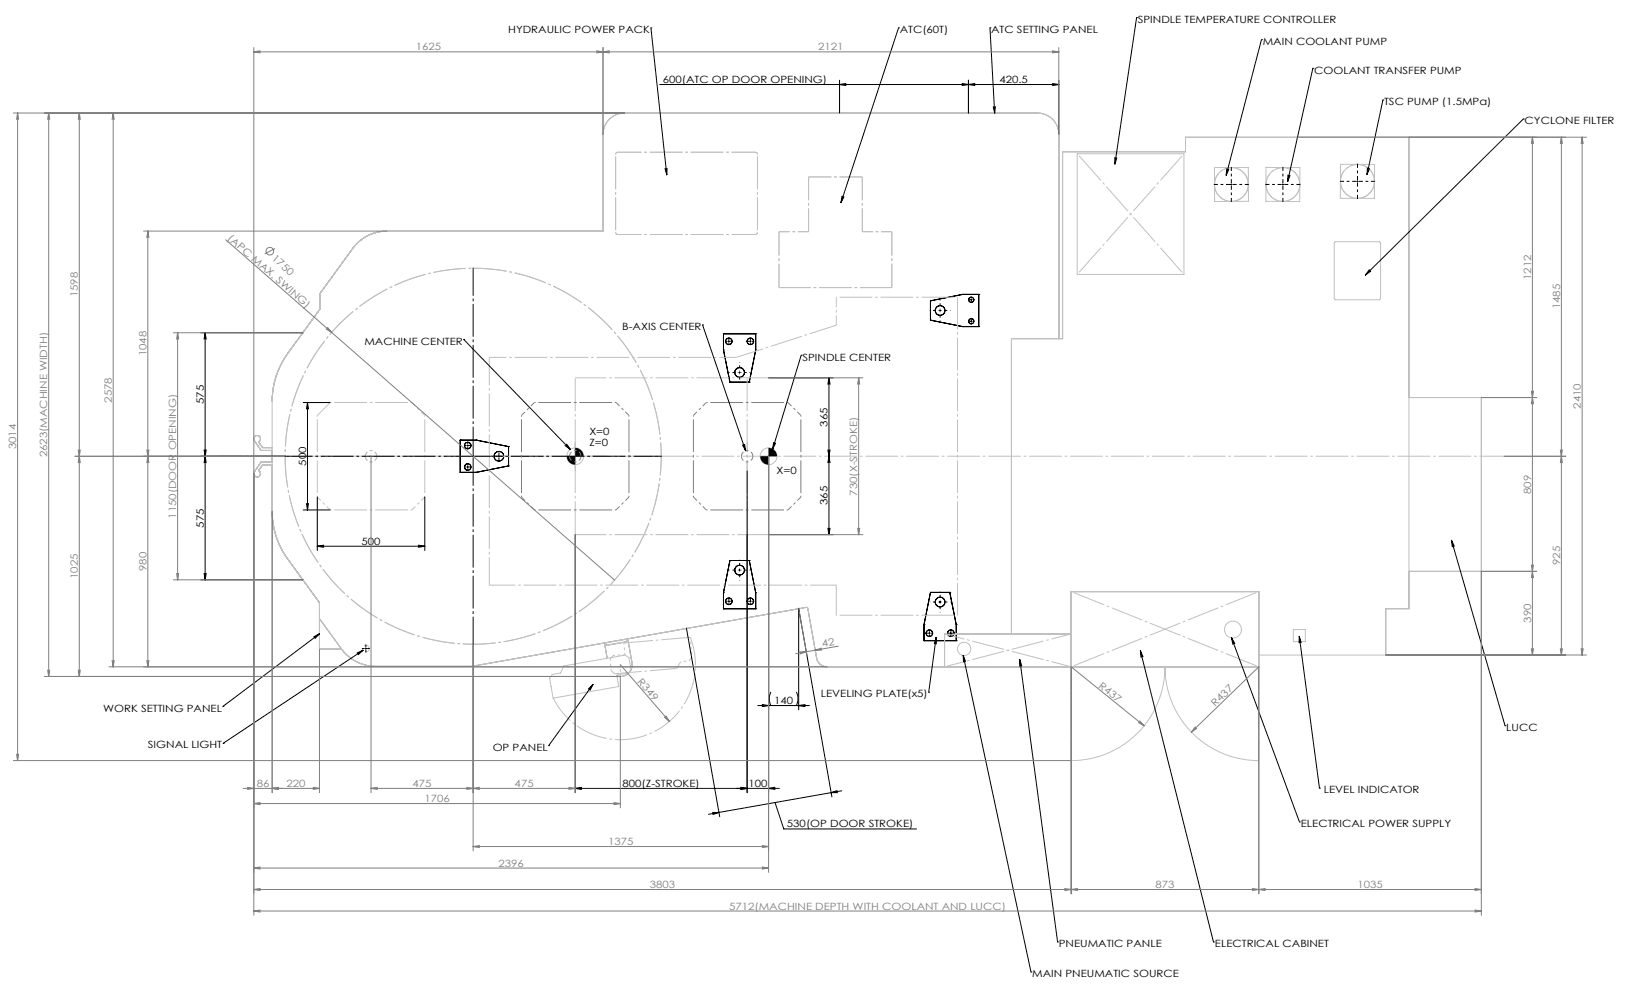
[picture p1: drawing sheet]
<svg xmlns="http://www.w3.org/2000/svg" width="756mm" height="458mm" viewBox="0 0 756 458" stroke-linecap="round" stroke-linejoin="round" font-family="sans-serif">
<g fill="none" stroke="#000" stroke-width=".47">
<path d="M303 13l7 68M303 13h.1M418 13l-27 81M418 13h.1M461 13l2 40M461 13h.1M529 8l-10 68M529 8h.1M587 18l-16 64M587 18h.1M307 39h186M391 37v16"/>
<path d="M394 39h-3l3 1M448 39l6 1M451 37v16M454 39l-6 1M490 39h3M493 37v25M493 39l-3 1M611 32l-12 52M611 32h.1M462 50l1 3M463 50v3M643 47l-7 34"/>
<path d="M643 47h.1M709 55l-74 73M709 55h.1M309 78l1 3M310 78v3M519 73v3M520 73l-1 3M571 79v3M572 79l-1 3M636 78v3M637 78l-1 3M392 91l-1 3"/>
<path d="M393 92l-2 2M573 86h.1M597 86h.1M599 81v3M600 82l-1 2M631 84h1M632 84v1M448 137l-15 3M448 137h7M448 137h.1M452 140h.1M452 139v1"/>
<path d="M455 137h.1M455 137v15M637 126l-2 2M638 126l-3 2M93 155h48M95 155v115M95 155l1 3M95 155v3M216 158l49 51M216 158h.1M327 151l20 59M327 151h.1"/>
<path d="M337 155h.1M337 155v8M337 155h15M339 159h.1M349 159h.1M352 155h.1M352 155v8M433 140h.1M433 149h.1M433 140v9M433 149l15 3M437 145h1"/>
<path d="M437 144v1M448 152h7M448 152h.1M452 150h.1M452 149v1M455 152h.1M337 163h.1M337 163l3 15M340 178h.1M340 178h9M344 173h.1M344 173v1"/>
<path d="M349 178h.1M352 163h.1M352 163l-3 15M358 176h30M373 165l-13 44M373 165h.1M386 176v73M386 176v3M386 176l-1 3M141 187h13M143 187v50M143 187l1 3"/>
<path d="M143 187v3M93 212h39M95 209l1 6M96 209l-1 6M214 205h8M214 205v15M214 220h8M214 205h.1M214 220h.1M217 217h1M217 207h1M218 207v1"/>
<path d="M218 217v1M220 212h.1M220 212v1M222 205l15 3M222 220h.1M222 205h.1M232 212h.1M232 212v1M237 217l-15 3M237 208v9M237 217h.1M237 208h.1"/>
<path d="M263 207l2 2M264 207l1 2M346 207l1 3M348 219v150M358 212v157M360 206v3M361 206l-1 3M385 209l1 3M386 212v3M386 212l-1 3M386 209v3M141 237h13"/>
<path d="M143 234v3M144 234l-1 3M148 231v25M198 231v25M148 254h50M148 254l3 1M151 254h-3M195 254h3M198 254l-3 1M268 249v120M358 249h30M385 246l1 3"/>
<path d="M386 246v3M675 252l25 86M675 252l2 2M675 252l1 3M93 270h48M95 267v3M96 267l-1 3M337 276h.1M337 276v7M339 280h.1M340 261h.1M340 261l-3 15"/>
<path d="M340 261h9M344 265h.1M344 265v1M349 261h.1M349 261l3 15M349 280h.1M352 276h.1M352 276v7M433 276h.1M433 276l-3 15M433 276h9M437 280v1"/>
<path d="M442 276h.1M442 276l3 15M149 295l-45 34M149 295l-2 2M149 295l-3 1M319 293l16 87M337 283h.1M337 283h15M352 283h.1M430 291h.1M430 298h.1M430 291v7"/>
<path d="M430 298h15M432 295h1M432 294v1M436 297l-4 25M436 297v3M436 297l-1 3M437 280h1M442 295h1M442 294v1M445 298h.1M445 291h.1M445 291v7"/>
<path d="M573 297l32 86M573 297l2 3M573 297l1 3M605 296l9 71M605 296v3M605 296l-1 3M169 303l-65 43M169 303l-2 2M169 303l-3 1M170 302h1M170 302h.1M276 319l-21 28"/>
<path d="M276 319l-1 2M276 319l-2 2M448 305l32 147M448 305l1 3M448 305v3M475 307l17 131M475 307v3M475 307l-1 3M531 303l34 135M531 303l1 3M531 303v3M104 329h.1"/>
<path d="M353 328h24M355 328h3l-3 1M359 322a7 7 0 0 0 0 6M371 322a7 7 0 0 1 0 6M372 330v-47l15 88M375 328h-3l3 1M432 322h.1M700 338h.1M104 346h.1M255 347h.1M268 367h95M268 367h3"/>
<path d="M271 366l-3 1M335 378l-5 1M335 378l-3 1M335 378h-3M345 366l3 1h-3M361 374l4 12h61M361 366l-3 1h3M387 369l-52 9M387 369h3M390 368l-3 1M392 368l-5 1M614 367h.1"/>
<path d="M605 383h.1M492 438h.1M565 438h.1M480 452h.1"/>
<circle cx="452" cy="140" r="1.2"/>
<circle cx="339" cy="159" r="1.5"/>
<circle cx="349" cy="159" r="1.5"/>
<circle cx="437" cy="145" r="2.2"/>
<circle cx="452" cy="150" r="1.2"/>
<circle cx="344" cy="173" r="2.3"/>
<circle cx="218" cy="217" r="1.5"/>
<circle cx="218" cy="207" r="1.5"/>
<circle cx="232" cy="212" r="2.2"/>
<circle cx="339" cy="280" r="1.5"/>
<circle cx="344" cy="265" r="2.3"/>
<circle cx="349" cy="280" r="1.5"/>
<circle cx="432" cy="295" r="1.5"/>
<circle cx="437" cy="280" r="2.3"/>
<circle cx="442" cy="295" r="1.5"/>
</g>
<path d="M581 84a8 8 0 0 0-14-4 8 8 0 0 0 4 13 8 8 0 0 0 10-9M605 84a8 8 0 0 0-14-4 8 8 0 0 0 4 13 8 8 0 0 0 10-9M257 325a35 35 0 0 0 46 16 35 35 0 0 0 18-44" fill="none" stroke="#c0c0c0" stroke-width=".47" stroke-dasharray="15.2 1.3 1.3 1.3" stroke-dashoffset="1.9" stroke-linecap="butt"/>
<path d="M639 82a8 8 0 0 0-13-3 8 8 0 0 0 4 13 8 8 0 0 0 9-10" fill="none" stroke="#c0c0c0" stroke-width=".47" stroke-dasharray="15.2 1.3 1.3 1.3" stroke-dashoffset="1.8" stroke-linecap="butt"/>
<path d="M172 301a1.6 1.6 0 0 0-3 0 1.6 1.6 0 0 0 1 2 1.6 1.6 0 0 0 2-1v-1" fill="none" stroke="#c0c0c0" stroke-width=".47" stroke-dasharray="15.2 1.3 1.3 1.3" stroke-dashoffset="12.3" stroke-linecap="butt"/>
<path d="M304 187a87 87 0 0 0-147-35 87 87 0 0 0 41 145 87 87 0 0 0 107-106l-1-4" fill="none" stroke="#c0c0c0" stroke-width=".47" stroke-dasharray="15.2 1.3 1.3 1.3" stroke-dashoffset="-.6" stroke-linecap="butt"/>
<path d="M287 71l-1 1M352 72l-1-1M286 108l1 1M351 109l1-1M284 312l2 2M285 305l-1 2M315 311l2-3M321 308l1-2" fill="none" stroke="#c0c0c0" stroke-width=".47" stroke-dasharray="15.2 1.3 1.3 1.3" stroke-linecap="butt"/>
<path d="M170 212a2.7 2.7 0 0 0 3 3 2.7 2.7 0 0 0 2-3M175 212a2.7 2.7 0 0 0-2-2 2.7 2.7 0 0 0-3 2" fill="none" stroke="#c0c0c0" stroke-width=".47" stroke-dasharray="15.2 1.3 1.3 1.3" stroke-dashoffset="13" stroke-linecap="butt"/>
<g fill="none" stroke="#c0c0c0" stroke-width=".47">
<path d="M390 52l1 1M391 52v1M391 52l-1 1M450 52l1 1M451 52v1M451 52l-1 1M493 62v96M493 63a10 10 0 0 0-10-10h-192a10 10 0 0 0-10 10v45h-101a20 20 0 0 0-16 8l-15 21v7l-15 21a38 38 0 0 0-7 22v51a38 38 0 0 0 7 22l15 21v21h10M501 72h50v56h-50zM565 78h16v16h-16zM589 78h16v16h-16zM624 76l16 1v15h-16z"/>
<path d="M621 113h21v26v1h-21v-1v-26zM140 155h1M141 155h.1M141 154v1M154 187l-6 6M656 185h33M689 185v81h-33M120 219h.1M120 206h.1M120 206h1a1.6 1.6 0 0 0 0-3 1.6 1.6 0 0 0-2 0 1.6 1.6 0 0 0-1 2l3 5h6M120 206l2 2h5M127 216h-5l-2 3"/>
<path d="M127 215h-6l-3 5a1.8 1.8 0 0 0 3 2 1.6 1.6 0 0 0-1-3M264 212h8M268 207v9M274 212h8M354 212h8M358 208v8M140 270h1M141 270h.1M141 269v1M389 272v14M149 288l10 14a20 20 0 0 0 16 8h45l155-27h1l4 23a5 5 0 0 0 5 4h201v-35h-88v35M319 293h1"/>
<path d="M319 292l1 1M319 292v1M320 292l-1 1M371 283h1M371 283l1 1M372 283v1M372 283l-1 1M471 295v-137h23v-87h58v-7h104v219h-11v22h-59M498 295h-58v15M602 293h5v6h-5zM257 314l4-1 1-3 29-5 2 1 1 6-2 1-5 1 1 6-31 5-1-9zM283 306l-2-6h1l10-1v-1l2 10a6 6 0 0 1-7 7"/>
<path d="M498 354a44 44 0 0 0 44-44 44 44 0 0 0 44 44"/>
<circle cx="573" cy="86" r="8"/>
<circle cx="597" cy="86" r="8"/>
<circle cx="632" cy="84" r="8"/>
<circle cx="268" cy="212" r="4"/>
<circle cx="358" cy="212" r="4"/>
<circle cx="574" cy="293" r="4"/>
<circle cx="449" cy="302" r="3"/>
</g>
<path d="M268 176v73M348 176v73" fill="none" stroke="#c0c0c0" stroke-width=".47" stroke-dasharray="15.2 1.3 1.3 1.3" stroke-dashoffset="-.3" stroke-linecap="butt"/>
<path d="M268 176h90M268 249h90" fill="none" stroke="#c0c0c0" stroke-width=".47" stroke-dasharray="15.2 1.3 1.3 1.3" stroke-dashoffset=".7" stroke-linecap="butt"/>
<path d="M376 108h-14M415 108h-14M268 206v13M348 206v13" fill="none" stroke="#c0c0c0" stroke-width=".47" stroke-dasharray="15.2 1.3 1.3 1.3" stroke-dashoffset="10.3" stroke-linecap="butt"/>
<path d="M274 212h8M354 212h8" fill="none" stroke="#c0c0c0" stroke-width=".47" stroke-dasharray="15.2 1.3 1.3 1.3" stroke-dashoffset="13.2" stroke-linecap="butt"/>
<path d="M389 272h-161" fill="none" stroke="#c0c0c0" stroke-width=".47" stroke-dasharray="15.2 1.3 1.3 1.3" stroke-dashoffset="3.1" stroke-linecap="butt"/>
<path d="M148 193v38M192 187h-38M154 237h38M198 231v-38" fill="none" stroke="#c0c0c0" stroke-width=".47" stroke-dasharray="15.2 1.3 1.3 1.3" stroke-dashoffset="-1.9" stroke-linecap="butt"/>
<path d="M198 193l-6-6M148 231l6 6M192 237l6-6" fill="none" stroke="#c0c0c0" stroke-width=".47" stroke-dasharray="15.2 1.3 1.3 1.3" stroke-dashoffset="12.9" stroke-linecap="butt"/>
<path d="M352 72v36M286 108v-36" fill="none" stroke="#c0c0c0" stroke-width=".47" stroke-dasharray="15.2 1.3 1.3 1.3" stroke-dashoffset="-1" stroke-linecap="butt"/>
<path d="M287 71h64M351 109h-64" fill="none" stroke="#c0c0c0" stroke-width=".47" stroke-dasharray="15.2 1.3 1.3 1.3" stroke-dashoffset="4.2" stroke-linecap="butt"/>
<path d="M401 82h-25" fill="none" stroke="#c0c0c0" stroke-width=".47" stroke-dasharray="15.2 1.3 1.3 1.3" stroke-dashoffset="4.6" stroke-linecap="butt"/>
<path d="M376 82v26M401 108v-26" fill="none" stroke="#c0c0c0" stroke-width=".47" stroke-dasharray="15.2 1.3 1.3 1.3" stroke-dashoffset="4.4" stroke-linecap="butt"/>
<path d="M362 108v26M415 134v-26" fill="none" stroke="#c0c0c0" stroke-width=".47" stroke-dasharray="15.2 1.3 1.3 1.3" stroke-dashoffset="4.1" stroke-linecap="butt"/>
<path d="M362 134h53" fill="none" stroke="#c0c0c0" stroke-width=".47" stroke-dasharray="15.2 1.3 1.3 1.3" stroke-dashoffset=".4" stroke-linecap="butt"/>
<path d="M498 310v44M586 310v44" fill="none" stroke="#c0c0c0" stroke-width=".47" stroke-dasharray="15.2 1.3 1.3 1.3" stroke-dashoffset="4.8" stroke-linecap="butt"/>
<path d="M290 299l1 6M284 307v5M289 309v6M291 305h-6M322 302l-1-5" fill="none" stroke="#c0c0c0" stroke-width=".47" stroke-dasharray="15.2 1.3 1.3 1.3" stroke-dashoffset="14.4" stroke-linecap="butt"/>
<path d="M321 297l-31 2" fill="none" stroke="#c0c0c0" stroke-width=".47" stroke-dasharray="15.2 1.3 1.3 1.3" stroke-dashoffset="1.6" stroke-linecap="butt"/>
<path d="M286 314l29-3" fill="none" stroke="#c0c0c0" stroke-width=".47" stroke-dasharray="15.2 1.3 1.3 1.3" stroke-dashoffset="2.6" stroke-linecap="butt"/>
<path d="M317 308h4" fill="none" stroke="#c0c0c0" stroke-width=".47" stroke-dasharray="15.2 1.3 1.3 1.3" stroke-dashoffset="15.2" stroke-linecap="butt"/>
<path d="M322 306v-4" fill="none" stroke="#c0c0c0" stroke-width=".47" stroke-dasharray="15.2 1.3 1.3 1.3" stroke-dashoffset="15.1" stroke-linecap="butt"/>
<path d="M501 72l50 56M501 128l50-56M498 275l88 35M498 310l88-35" fill="none" stroke="#c0c0c0" stroke-width=".47" stroke-dasharray="15.2 1.3 1.3 1.3" stroke-dashoffset="-1.3" stroke-linecap="butt"/>
<path d="M440 295l58 15M440 310l58-15" fill="none" stroke="#c0c0c0" stroke-width=".47" stroke-dasharray="15.2 1.3 1.3 1.3" stroke-dashoffset="5.8" stroke-linecap="butt"/>
<path d="M102 212h598" fill="none" stroke="#c0c0c0" stroke-width=".47" stroke-dasharray="15.2 1.3 1.3 1.3" stroke-dashoffset="3.7" stroke-linecap="butt"/>
<path d="M228 166v106M343 166l46-15" fill="none" stroke="#c0c0c0" stroke-width=".47" stroke-dasharray="15.2 1.3 1.3 1.3" stroke-dashoffset="2.2" stroke-linecap="butt"/>
<path d="M343 166h-115" fill="none" stroke="#c0c0c0" stroke-width=".47" stroke-dasharray="15.2 1.3 1.3 1.3" stroke-dashoffset="7.3" stroke-linecap="butt"/>
<path d="M389 151v-13" fill="none" stroke="#c0c0c0" stroke-width=".47" stroke-dasharray="15.2 1.3 1.3 1.3" stroke-dashoffset="10.6" stroke-linecap="butt"/>
<path d="M389 138h57M446 286h-57" fill="none" stroke="#c0c0c0" stroke-width=".47" stroke-dasharray="15.2 1.3 1.3 1.3" stroke-dashoffset="-1.5" stroke-linecap="butt"/>
<path d="M446 138v148" fill="none" stroke="#c0c0c0" stroke-width=".47" stroke-dasharray="15.2 1.3 1.3 1.3" stroke-dashoffset=".3" stroke-linecap="butt"/>
<path d="M354 212l1 3 3 1v-4zM358 208v4h4l-2-3zM264 212l1 3 3 1v-4zM268 208v4h4l-2-2z" fill-rule="evenodd" fill="#000"/>
<g fill="none" stroke="#808080" stroke-width=".47">
<path d="M118 22v404M118 24l3 1M121 24h-3M278 24l6 1M281 22v41M284 24l-6 1M490 24h3M493 22v40M493 24h-375M493 24l-3 1M6 53h285M8 53v301"/>
<path d="M8 53l1 3M8 53v3M23 53v262M23 53v3M23 53l-1 3M37 53v262M37 53v3M37 53l-1 3M53 53v257M53 53v3M53 53l-1 3M604 64h134"/>
<path d="M713 64v241M713 64l1 3M713 64v3M727 64v241M727 64v3M727 64l-1 3M736 64v241M736 64l1 3M736 64v3M67 108h113M69 108v202M69 108v3"/>
<path d="M69 108l-1 3M105 112l49 43M128 116l-5 2M81 155h60M83 155v115M83 155v3M83 155l-1 3M152 153l2 2M152 152l2 3M154 155l132 115M358 176h44M400 176v73"/>
<path d="M400 176v3M400 176l-1 3M689 185h26M713 182v3M713 185l1 3M713 185v3M714 182l-1 3M36 209l1 6M37 209l-1 6M68 209l1 3M69 212v3M69 212l-1 3"/>
<path d="M69 209v3M132 212h-97M173 212v157M358 212v194M700 212h29M726 209l1 6M727 209l-1 6M127 238v131M268 249v120M358 249h44M399 246l1 3M400 246v3"/>
<path d="M81 270h60M82 267l1 3M83 267v3M713 263v3M713 266l1 3M713 266v3M714 263l-1 3M715 266h-26v160M372 283l4 22M21 315h268v61M22 312l1 3M23 312v3"/>
<path d="M36 312l1 3M37 312v3M52 307l1 3M53 307v3M68 307l1 3M69 307v3M149 302v67M220 300v96M289 309l22 27M375 303l-5 1M375 303l-3 1M375 303h-3"/>
<path d="M379 303h-4M382 302l-3 1M382 303h-3M385 310h-334M390 301l-11 2M645 305h93M713 302v3M714 302l-1 3M726 302l1 3M727 302v3M736 302v3M737 302l-1 3"/>
<path d="M309 334l2 2M310 333l1 3M530 336l2 2M532 338l-34-28v106M556 338l-2 3M557 339l-3 2M6 354h492M8 351v3M9 351l-1 3M554 341l32-31v106M113 367h36M115 366l3 1h-3"/>
<path d="M118 374h171M118 374l3 1M121 374h-3M130 366l-3 1h3M146 366l3 1M149 367h-3M173 367h95M173 367h3M176 366l-3 1M217 366l6 1M223 366l-6 1M265 366l3 1"/>
<path d="M268 367h-3M286 374h3M289 374l-3 1M220 394h138M220 394l3 1M223 394h-3M355 394h3M358 394l-3 1M118 414h571M118 414l3 1M118 404h240M118 404l3 1"/>
<path d="M121 414h-3M121 404h-3M355 404h3M358 404l-3 1M495 414l6 1M501 414l-6 1M583 414l6 1M589 414l-6 1M686 414h3M689 414l-3 1M118 424h571M118 424l3 1"/>
<path d="M121 424h-3M686 424h3M689 424l-3 1"/>
<circle cx="126" cy="117" r="1.8"/>
</g>
<path d="M265 212a2.7 2.7 0 0 0 3 3 2.7 2.7 0 0 0 2-3M270 212a2.7 2.7 0 0 0-2-2 2.7 2.7 0 0 0-3 2M345 212a2.7 2.7 0 0 0 3 3 2.7 2.7 0 0 0 2-3M350 212a2.7 2.7 0 0 0-2-2 2.7 2.7 0 0 0-3 2" fill="none" stroke="#808080" stroke-width=".47" stroke-dasharray="15.2 1.3 1.3 1.3" stroke-dashoffset="13" stroke-linecap="butt"/>
<path d="M572 86h-7M573 85v-7M573 86v8M574 86h7M596 86h-7M597 85v-7M597 86v8M598 86h7M631 84h-7M632 84v-8M632 85v8M632 84h8" fill="none" stroke="#000" stroke-width=".47" stroke-dasharray="15.2 1.3 1.3 1.3" stroke-dashoffset="13.4" stroke-linecap="butt"/>
<g fill="none" stroke="#000" stroke-width=".47" stroke-dasharray="15.2 1.3 1.3 1.3" stroke-dashoffset="15" stroke-linecap="butt">
<path d="M437 145h-4M437 144v-4M437 145v4M438 145h4M344 173h-5M344 173v-4M344 174v4M345 173h4M344 265h-5M344 265v-4M344 266v4M345 265h4"/>
<path d="M437 280v-5M437 280h-4M437 281v4M438 280h4"/>
</g>
<g fill="none" stroke="#000" stroke-width=".47" stroke-dasharray="15.2 1.3 1.3 1.3" stroke-linecap="butt">
<path d="M451 140h-1M452 139v-1M339 159h-2M339 158v-1M339 159v2M340 159h1M349 159h-2M349 158v-1M349 159v2M350 159h1M451 150h-1M452 140v1"/>
<path d="M452 149v-1M452 150v1M217 217h-1M217 207h-1M218 217v-1M218 218v1M218 207v-1M218 208v1M218 217h1M218 207h1M232 212h-2M232 212v-1"/>
<path d="M232 213v1M233 212h1M339 280h-2M339 279v-1M340 280h1M349 280h-2M349 279v-1M350 280h1M339 280v2M349 280v2M432 295h-1M432 294v-1"/>
<path d="M432 295v2M433 295h1M442 295h-1M442 294v-1M442 295v2M443 295h1M170 302h-2M170 301v-1M170 302v2M171 302h1"/>
</g>
<path d="M220 212h-88M220 212v-87M220 213v87M221 212h87" fill="none" stroke="#000" stroke-width=".47" stroke-dasharray="15.2 1.3 1.3 1.3" stroke-dashoffset="2.1" stroke-linecap="butt"/>
<path d="M243 193v38M287 187h-38M323 193v38M367 187h-38M249 237h38M293 231v-38M329 237h38M373 231v-38" fill="none" stroke="#808080" stroke-width=".47" stroke-dasharray="15.2 1.3 1.3 1.3" stroke-dashoffset="-1.9" stroke-linecap="butt"/>
<path d="M249 187l-6 6M293 193l-6-6M329 187l-6 6M373 193l-6-6M243 231l6 6M287 237l6-6M323 231l6 6M367 237l6-6" fill="none" stroke="#808080" stroke-width=".47" stroke-dasharray="15.2 1.3 1.3 1.3" stroke-dashoffset="12.9" stroke-linecap="butt"/>
<g font-size="4.7">
<text x="529" y="11">SPINDLE TEMPERATURE CONTROLLER</text>
<text x="236" y="15">HYDRAULIC POWER PACK</text>
<text x="419" y="15">ATC(60T)</text>
<text x="461" y="15">ATC SETTING PANEL</text>
<text x="588" y="21">MAIN COOLANT PUMP</text>
<text x="612" y="34">COOLANT TRANSFER PUMP</text>
<text x="308" y="39">600(ATC OP DOOR OPENING)</text>
<text x="465" y="39">420.5</text>
<text x="644" y="49">TSC PUMP (1.5MPa)</text>
<text x="709" y="58">CYCLONE FILTER</text>
<text x="290" y="154">B-AXIS CENTER</text>
<text x="170" y="160">MACHINE CENTER</text>
<text x="373" y="168">SPINDLE CENTER</text>
<text x="95" y="188" transform="rotate(-90 95 188)">575</text>
<text x="274" y="202">X=0</text>
<text x="385" y="199" transform="rotate(-90 385 199)">365</text>
<text x="274" y="208">Z=0</text>
<text x="142" y="217" transform="rotate(-90 142 217)">500</text>
<text x="361" y="221">X=0</text>
<text x="385" y="235" transform="rotate(-90 385 235)">365</text>
<text x="95" y="246" transform="rotate(-90 95 246)">575</text>
<text x="168" y="254">500</text>
<text x="360" y="328">140</text>
<text x="382" y="325">LEVELING PLATE(x5)</text>
<text x="48" y="331">WORK SETTING PANEL</text>
<text x="701" y="340">LUCC</text>
<text x="69" y="348">SIGNAL LIGHT</text>
<text x="229" y="349">OP PANEL</text>
<text x="290" y="366">800(Z-STROKE)</text>
<text x="348" y="366">100</text>
<text x="616" y="369">LEVEL INDICATOR</text>
<text x="366" y="385">530(OP DOOR STROKE)</text>
<text x="605" y="385">ELECTRICAL POWER SUPPLY</text>
<text x="493" y="441">PNEUMATIC PANLE</text>
<text x="565" y="441">ELECTRICAL CABINET</text>
<text x="480" y="455">MAIN PNEUMATIC SOURCE</text>
</g>
<g font-size="4.7" fill="#808080">
<text x="193" y="23">1625</text>
<text x="381" y="23">2121</text>
<text x="106" y="111" transform="rotate(41 106 111)">(APC MAX. SWING)</text>
<text x="126" y="121" transform="rotate(41 126 121)">1750</text>
<text x="712" y="130" transform="rotate(-90 712 130)">1212</text>
<text x="36" y="138" transform="rotate(-90 36 138)">1598</text>
<text x="726" y="144" transform="rotate(-90 726 144)">1485</text>
<text x="68" y="166" transform="rotate(-90 68 166)">1048</text>
<text x="52" y="187" transform="rotate(-90 52 187)">2578</text>
<text x="736" y="190" transform="rotate(-90 736 190)">2410</text>
<text x="8" y="209" transform="rotate(-90 8 209)">3014</text>
<text x="22" y="213" transform="rotate(-90 22 213)">2623(MACHINE WIDTH)</text>
<text x="399" y="231" transform="rotate(-90 399 231)">730(X-STROKE)</text>
<text x="712" y="230" transform="rotate(-90 712 230)">809</text>
<text x="82" y="241" transform="rotate(-90 82 241)">1150(DOOR OPENING)</text>
<text x="726" y="263" transform="rotate(-90 726 263)">925</text>
<text x="36" y="270" transform="rotate(-90 36 270)">1025</text>
<text x="68" y="266" transform="rotate(-90 68 266)">980</text>
<text x="712" y="290" transform="rotate(-90 712 290)">390</text>
<text x="383" y="301" transform="rotate(-10 383 301)">42</text>
<text x="296" y="317" transform="rotate(49 296 317)">R349</text>
<text x="511" y="320" transform="rotate(39 511 320)">R437</text>
<text x="565" y="329" transform="rotate(-44 565 329)">R437</text>
<text x="119" y="366">86</text>
<text x="133" y="366">220</text>
<text x="192" y="366">475</text>
<text x="239" y="366">475</text>
<text x="197" y="373">1706</text>
<text x="283" y="393">1375</text>
<text x="232" y="403">2396</text>
<text x="302" y="413">3803</text>
<text x="538" y="413">873</text>
<text x="632" y="413">1035</text>
<text x="339" y="423">5712(MACHINE DEPTH WITH COOLANT AND LUCC)</text>
</g>
</svg>
